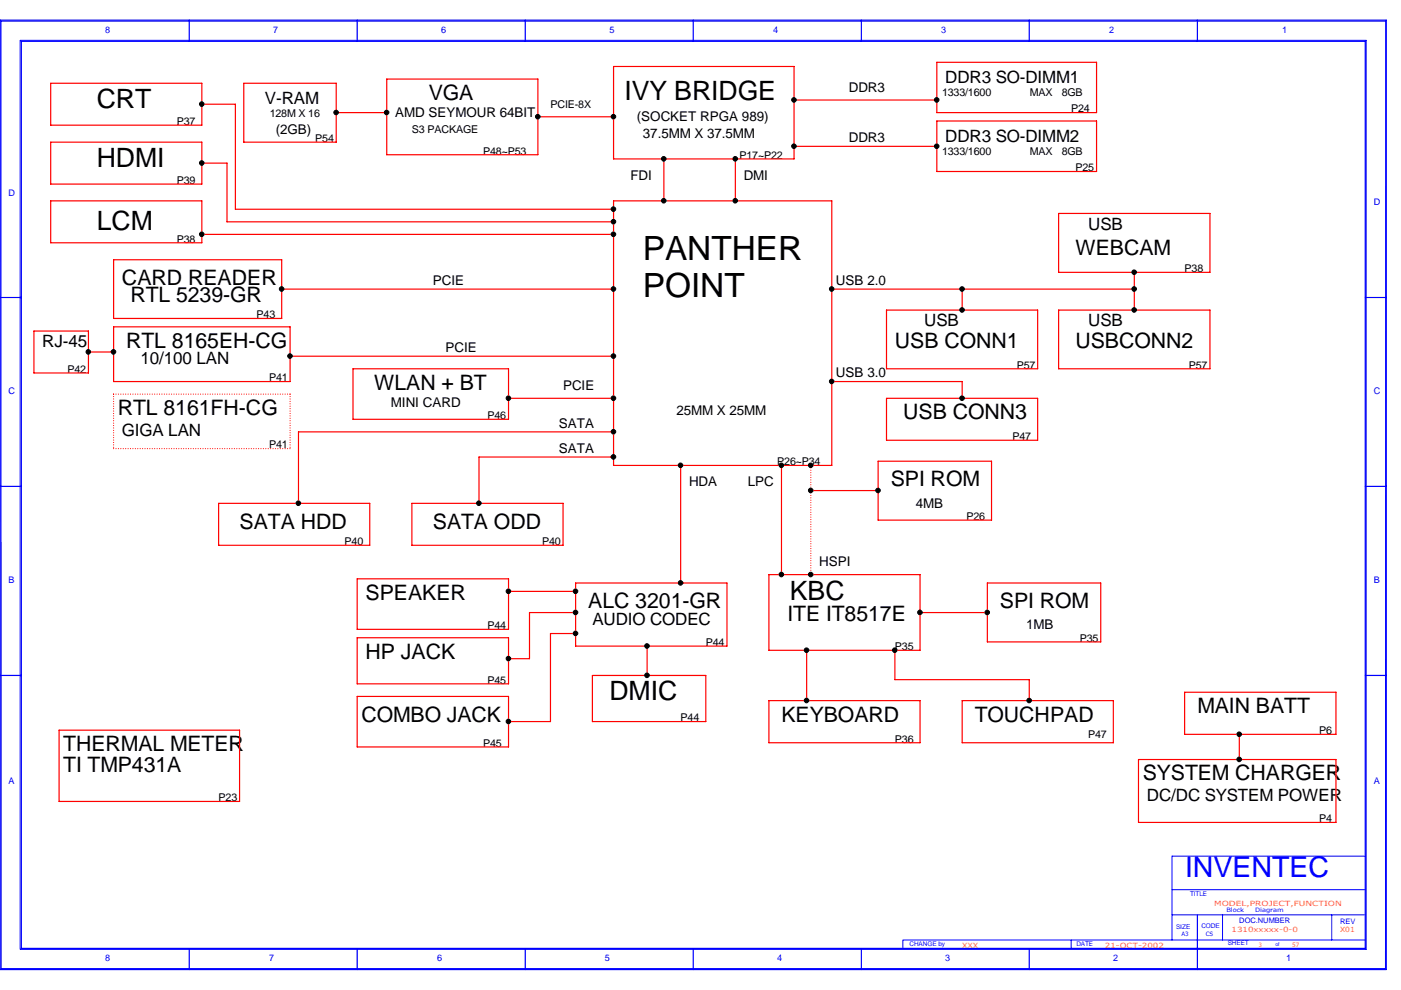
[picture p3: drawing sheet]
<svg xmlns="http://www.w3.org/2000/svg" width="297mm" height="210mm" viewBox="0 0 297 210" stroke-linecap="round" stroke-linejoin="round" font-family="sans-serif">
<g fill="none" stroke="#f00" stroke-width=".25">
<path d="M10.7 17.7h32.1v8.8h-32.1zM51.7 17.7h19.6v12.4h-19.6zM82 16.8h32v16h-32zM130.1 14.1h38.3v19.6h-38.3zM198.6 13.2h33.9v10.7h-33.9zM10.7 30.1h32.1v8.9h-32.1zM42.8 22.1h7.1v22.3h80.2M42.8 34.6h5.3v12.4h82M71.3 23.9h10.7M114 24.8h16.1M140.8 33.7v8.9M155.9 33.7v8.9"/>
<path d="M168.4 21.2h30.2M168.4 31h30.2M198.6 25.7h33.9v10.7h-33.9zM10.7 42.6h32.1v8.9h-32.1zM24.1 55.1h35.6v12.4h-35.6zM42.8 49.7h87.3M130.1 42.6h46.3v56.1h-46.3zM224.4 45.3h32.1v12.4h-32.1zM240.5 57.7v8M7.2 70.2h11.6v8.9h-11.6zM18.8 74.6h5.3M24.1 69.3h37.4v11.6h-37.4z"/>
<path d="M59.7 61.3h70.4M61.5 75.5h68.6M74.8 78.2h33v10.7h-33zM176.4 61.3h64.1M188 65.7h32v12.5h-32zM204 61.3v4.4M224.4 65.7h32.1v12.5h-32.1zM107.8 84.5h22.3M130.1 91.6h-66.8v15.1M130.1 96.9h-28.5v9.8M144.3 98.7v24.9M165.7 98.7v23.1"/>
<path d="M176.4 80.9h27.6v3.6M186.2 97.8h24v12.5h-24zM188 84.5h32v8.8h-32zM46.4 106.7h32v8.9h-32zM87.3 106.7h32.1v8.9h-32.1zM171.9 104h14.3M75.7 122.7h32.1v10.7h-32.1zM75.7 135.2h32.1v9.8h-32.1zM107.8 125.4h14.2M122 134.3h-5.3v18.7h-8.9M122 129.9h-9.7v9.8h-4.5M122 123.6h32.1v13.4h-32.1z"/>
<path d="M137.2 137v6.2M163 121.8h32.1v16.1h-32.1zM171 137.9v10.6M189.7 137.9v6.2h28.5v4.4M195.1 129.9h14.2M209.3 123.6h24.1v12.5h-24.1zM12.5 154.8h38.3v15.1h-38.3zM75.7 147.7h32.1v10.7h-32.1zM125.6 143.2h24v9.8h-24zM163 148.5h32.1v9h-32.1zM204 148.5h32v9h-32zM251.2 146.8h32v8.9h-32z"/>
<path d="M262.8 155.7v5.3M241.4 161h41.8v13.4h-41.8z"/>
</g>
<path d="M24.1 83.6v11.5M24.1 95.1h37.4M24.1 83.6h37.4M61.5 83.6v11.5M171.9 98.7v5.3M171.9 104v17.8" fill="none" stroke="#f00" stroke-width=".25" stroke-dasharray="0 .5"/>
<g fill="none" stroke="#00f" stroke-width=".21">
<path d="M.2 4.4l.1 201M.3 4.5h293.4M293.8 4.5l-.1 200.9h-293.4M191.4 199.3v1.8M191.5 199.3h98M227.1 199.3v1.8M248.5 181.5v17.8M248.5 194h41M248.5 188.6h41M248.6 181.5h41M259.2 194v5.3M282.4 194v5.3"/>
<path d="M4.3 201.3v-192.7h285.3v192.7h-285.3"/>
</g>
<g fill="none" stroke="#00f" stroke-width=".25">
<path d="M0 4.3h293.9v201.3h-293.9zM4.5 8.8h285v192.3h-285zM40.1 4.3v4.5M75.7 4.3v4.5M111.4 4.3v4.5M147 4.3v4.5M182.6 4.3v4.5M218.2 4.3v4.5M253.9 4.3v4.5M0 63.1h4.5M289.5 63.1h4.4M0 103.1h4.5"/>
<path d="M289.5 103.1h4.4M0 143.2h4.5M289.5 143.2h4.4M253.9 194v11.6M40.1 201.1v4.5M75.7 201.1v4.5M111.4 201.1v4.5M147 201.1v4.5M182.6 201.1v4.5M218.2 201.1v4.5"/>
</g>
<g fill="#000">
<circle cx="42.8" cy="22.1" r=".49"/>
<circle cx="42.8" cy="34.6" r=".49"/>
<circle cx="71.3" cy="23.8" r=".49"/>
<circle cx="82" cy="23.8" r=".49"/>
<circle cx="114" cy="24.7" r=".49"/>
<circle cx="130.1" cy="24.7" r=".49"/>
<circle cx="140.7" cy="33.7" r=".49"/>
<circle cx="155.9" cy="33.7" r=".49"/>
<circle cx="168.3" cy="21.2" r=".49"/>
<circle cx="168.3" cy="31" r=".49"/>
<circle cx="198.6" cy="31" r=".49"/>
<circle cx="198.6" cy="21.2" r=".49"/>
<circle cx="42.8" cy="49.7" r=".49"/>
<circle cx="130.1" cy="47" r=".49"/>
<circle cx="130.1" cy="44.3" r=".49"/>
<circle cx="130.1" cy="49.7" r=".49"/>
<circle cx="140.7" cy="42.6" r=".49"/>
<circle cx="155.9" cy="42.6" r=".49"/>
<circle cx="240.5" cy="57.7" r=".49"/>
<circle cx="18.7" cy="74.6" r=".49"/>
<circle cx="24.1" cy="74.6" r=".49"/>
<circle cx="59.7" cy="61.3" r=".49"/>
<circle cx="61.5" cy="75.5" r=".49"/>
<circle cx="130.1" cy="75.5" r=".49"/>
<circle cx="130.1" cy="61.3" r=".49"/>
<circle cx="176.3" cy="61.3" r=".49"/>
<circle cx="204" cy="61.3" r=".49"/>
<circle cx="204" cy="65.7" r=".49"/>
<circle cx="240.5" cy="61.3" r=".49"/>
<circle cx="240.5" cy="65.7" r=".49"/>
<circle cx="107.8" cy="84.4" r=".49"/>
<circle cx="130.1" cy="91.5" r=".49"/>
<circle cx="130.1" cy="96.9" r=".49"/>
<circle cx="130.1" cy="84.4" r=".49"/>
<circle cx="144.3" cy="98.7" r=".49"/>
<circle cx="165.7" cy="98.7" r=".49"/>
<circle cx="171.9" cy="98.7" r=".49"/>
<circle cx="176.3" cy="80.9" r=".49"/>
<circle cx="204" cy="84.4" r=".49"/>
<circle cx="63.3" cy="106.7" r=".49"/>
<circle cx="101.5" cy="106.7" r=".49"/>
<circle cx="171.9" cy="104" r=".49"/>
<circle cx="186.2" cy="104" r=".49"/>
<circle cx="107.8" cy="139.6" r=".49"/>
<circle cx="107.8" cy="125.4" r=".49"/>
<circle cx="122" cy="134.3" r=".49"/>
<circle cx="122" cy="125.4" r=".49"/>
<circle cx="122" cy="129.9" r=".49"/>
<circle cx="137.2" cy="137" r=".49"/>
<circle cx="144.3" cy="123.6" r=".49"/>
<circle cx="165.7" cy="121.8" r=".49"/>
<circle cx="171" cy="137.9" r=".49"/>
<circle cx="171.9" cy="121.8" r=".49"/>
<circle cx="189.7" cy="137.9" r=".49"/>
<circle cx="195" cy="129.9" r=".49"/>
<circle cx="209.3" cy="129.9" r=".49"/>
<circle cx="107.8" cy="153" r=".49"/>
<circle cx="137.2" cy="143.2" r=".49"/>
<circle cx="171" cy="148.5" r=".49"/>
<circle cx="218.2" cy="148.5" r=".49"/>
<circle cx="262.7" cy="155.7" r=".49"/>
<circle cx="262.7" cy="161" r=".49"/>
</g>
<g fill="none" stroke="#000" stroke-width=".21">
<circle cx="42.8" cy="22.1" r=".49"/>
<circle cx="42.8" cy="34.6" r=".49"/>
<circle cx="71.3" cy="23.8" r=".49"/>
<circle cx="82" cy="23.8" r=".49"/>
<circle cx="114" cy="24.7" r=".49"/>
<circle cx="130.1" cy="24.7" r=".49"/>
<circle cx="140.7" cy="33.7" r=".49"/>
<circle cx="155.9" cy="33.7" r=".49"/>
<circle cx="168.3" cy="21.2" r=".49"/>
<circle cx="168.3" cy="31" r=".49"/>
<circle cx="198.6" cy="31" r=".49"/>
<circle cx="198.6" cy="21.2" r=".49"/>
<circle cx="42.8" cy="49.7" r=".49"/>
<circle cx="130.1" cy="47" r=".49"/>
<circle cx="130.1" cy="44.3" r=".49"/>
<circle cx="130.1" cy="49.7" r=".49"/>
<circle cx="140.7" cy="42.6" r=".49"/>
<circle cx="155.9" cy="42.6" r=".49"/>
<circle cx="240.5" cy="57.7" r=".49"/>
<circle cx="18.7" cy="74.6" r=".49"/>
<circle cx="24.1" cy="74.6" r=".49"/>
<circle cx="59.7" cy="61.3" r=".49"/>
<circle cx="61.5" cy="75.5" r=".49"/>
<circle cx="130.1" cy="75.5" r=".49"/>
<circle cx="130.1" cy="61.3" r=".49"/>
<circle cx="176.3" cy="61.3" r=".49"/>
<circle cx="204" cy="61.3" r=".49"/>
<circle cx="204" cy="65.7" r=".49"/>
<circle cx="240.5" cy="61.3" r=".49"/>
<circle cx="240.5" cy="65.7" r=".49"/>
<circle cx="107.8" cy="84.4" r=".49"/>
<circle cx="130.1" cy="91.5" r=".49"/>
<circle cx="130.1" cy="96.9" r=".49"/>
<circle cx="130.1" cy="84.4" r=".49"/>
<circle cx="144.3" cy="98.7" r=".49"/>
<circle cx="165.7" cy="98.7" r=".49"/>
<circle cx="171.9" cy="98.7" r=".49"/>
<circle cx="176.3" cy="80.9" r=".49"/>
<circle cx="204" cy="84.4" r=".49"/>
<circle cx="63.3" cy="106.7" r=".49"/>
<circle cx="101.5" cy="106.7" r=".49"/>
<circle cx="171.9" cy="104" r=".49"/>
<circle cx="186.2" cy="104" r=".49"/>
<circle cx="107.8" cy="139.6" r=".49"/>
<circle cx="107.8" cy="125.4" r=".49"/>
<circle cx="122" cy="134.3" r=".49"/>
<circle cx="122" cy="125.4" r=".49"/>
<circle cx="122" cy="129.9" r=".49"/>
<circle cx="137.2" cy="137" r=".49"/>
<circle cx="144.3" cy="123.6" r=".49"/>
<circle cx="165.7" cy="121.8" r=".49"/>
<circle cx="171" cy="137.9" r=".49"/>
<circle cx="171.9" cy="121.8" r=".49"/>
<circle cx="189.7" cy="137.9" r=".49"/>
<circle cx="195" cy="129.9" r=".49"/>
<circle cx="209.3" cy="129.9" r=".49"/>
<circle cx="107.8" cy="153" r=".49"/>
<circle cx="137.2" cy="143.2" r=".49"/>
<circle cx="171" cy="148.5" r=".49"/>
<circle cx="218.2" cy="148.5" r=".49"/>
<circle cx="262.7" cy="155.7" r=".49"/>
<circle cx="262.7" cy="161" r=".49"/>
</g>
<g font-size="7.1">
<text x="136.3" y="55">PANTHER</text>
<text x="136.3" y="63">POINT</text>
</g>
<text font-size="6.1" fill="#00f" x="251.2" y="186">INVENTEC</text>
<g font-size="5.6">
<text x="20.5" y="22.9">CRT</text>
<text x="132.4" y="21.2">IVY BRIDGE</text>
<text x="20.5" y="35.4">HDMI</text>
<text x="20.5" y="48.8">LCM</text>
<text x="167.5" y="127.1">KBC</text>
<text x="129.2" y="148.5">DMIC</text>
</g>
<g font-size="4.5">
<text x="90.9" y="21.2">VGA</text>
<text x="228" y="54.1">WEBCAM</text>
<text x="25.9" y="60.4">CARD READER</text>
<text x="27.6" y="64">RTL 5239-GR</text>
<text x="26.8" y="73.7">RTL 8165EH-CG</text>
<text x="189.7" y="73.7">USB CONN1</text>
<text x="228" y="73.7">USBCONN2</text>
<text x="79.3" y="82.7">WLAN + BT</text>
<text x="25" y="88">RTL 8161FH-CG</text>
<text x="191.5" y="88.9">USB CONN3</text>
<text x="188.8" y="103.1">SPI ROM</text>
<text x="50.8" y="112.1">SATA HDD</text>
<text x="91.8" y="112.1">SATA ODD</text>
<text x="77.5" y="127.2">SPEAKER</text>
<text x="124.7" y="128.9">ALC 3201-GR</text>
<text x="167" y="131.7">ITE IT8517E</text>
<text x="212" y="128.9">SPI ROM</text>
<text x="77.5" y="139.7">HP JACK</text>
<text x="76.6" y="153">COMBO JACK</text>
<text x="165.7" y="153">KEYBOARD</text>
<text x="206.7" y="153">TOUCHPAD</text>
<text x="253.9" y="151.2">MAIN BATT</text>
<text x="13.4" y="159.3">THERMAL METER</text>
<text x="13.4" y="163.7">TI TMP431A</text>
<text x="242.3" y="165.5">SYSTEM CHARGER</text>
</g>
<g font-size="3.6">
<text x="200.4" y="17.6">DDR3 SO-DIMM1</text>
<text x="56.2" y="22">V-RAM</text>
<text x="200.4" y="30.1">DDR3 SO-DIMM2</text>
<text x="230.7" y="48.7">USB</text>
<text x="196" y="69.2">USB</text>
<text x="230.7" y="69.2">USB</text>
<text x="9" y="73.7">RJ-45</text>
<text x="29.8" y="77.2">10/100 LAN</text>
<text x="25.9" y="92.4">GIGA LAN</text>
<text x="125.6" y="132.5">AUDIO CODEC</text>
<text x="243.2" y="169.8">DC/DC SYSTEM POWER</text>
</g>
<g font-size="2.8">
<text x="180" y="19.4">DDR3</text>
<text x="58.5" y="28.3">(2GB)</text>
<text x="83.8" y="24.8">AMD SEYMOUR 64BIT</text>
<text x="135" y="25.7">(SOCKET RPGA 989)</text>
<text x="136.3" y="29.2">37.5MM X 37.5MM</text>
<text x="180" y="30.1">DDR3</text>
<text x="133.6" y="38.1">FDI</text>
<text x="157.7" y="38.1">DMI</text>
<text x="91.8" y="60.4">PCIE</text>
<text x="177.2" y="60.4">USB 2.0</text>
<text x="94.4" y="74.6">PCIE</text>
<text x="119.4" y="82.7">PCIE</text>
<text x="177.2" y="80">USB 3.0</text>
<text x="82.9" y="86.2">MINI CARD</text>
<text x="143.4" y="88">25MM X 25MM</text>
<text x="118.5" y="90.7">SATA</text>
<text x="118.5" y="96">SATA</text>
<text x="146.1" y="103.1">HDA</text>
<text x="158.6" y="103.1">LPC</text>
<text x="194.2" y="107.6">4MB</text>
<text x="173.7" y="120.1">HSPI</text>
<text x="217.6" y="133.4">1MB</text>
</g>
<g font-size="2.3">
<text x="116.7" y="22.9">PCIE-8X</text>
<text x="199.7" y="20.3">1333/1600</text>
<text x="218.4" y="20.3">MAX</text>
<text x="225.1" y="20.3">8GB</text>
<text x="227.1" y="23.8">P24</text>
<text x="37.5" y="26.5">P37</text>
<text x="57.2" y="24.9">128M X 16</text>
<text x="87.3" y="28.3">S3 PACKAGE</text>
<text x="66.8" y="30.1">P54</text>
<text x="102.4" y="32.8">P48~P53</text>
<text x="156.8" y="33.7">P17~P22</text>
<text x="199.7" y="32.8">1333/1600</text>
<text x="218.4" y="32.8">MAX</text>
<text x="225.1" y="32.8">8GB</text>
<text x="37.5" y="39">P39</text>
<text x="228" y="36.3">P25</text>
<text x="37.5" y="51.4">P38</text>
<text x="251.2" y="57.7">P38</text>
<text x="54.4" y="67.5">P43</text>
<text x="14.3" y="79">P42</text>
<text x="57.1" y="80.9">P41</text>
<text x="215.6" y="78.1">P57</text>
<text x="252" y="78.1">P57</text>
<text x="103.3" y="88.9">P46</text>
<text x="57.1" y="95.1">P41</text>
<text x="214.7" y="93.3">P47</text>
<text x="164.8" y="98.6">P26~P34</text>
<text x="204.9" y="110.2">P26</text>
<text x="73.1" y="115.6">P40</text>
<text x="114.9" y="115.6">P40</text>
<text x="103.3" y="133.4">P44</text>
<text x="149.6" y="136.9">P44</text>
<text x="189.7" y="137.8">P35</text>
<text x="228.9" y="136.1">P35</text>
<text x="103.3" y="144.9">P45</text>
<text x="144.3" y="153">P44</text>
<text x="279.7" y="155.7">P6</text>
<text x="102.4" y="158.3">P45</text>
<text x="189.7" y="157.4">P36</text>
<text x="230.7" y="156.5">P47</text>
<text x="46.4" y="169.9">P23</text>
<text x="279.7" y="174.3">P4</text>
</g>
<g font-size="1.9" fill="#00f">
<text x="22.3" y="6.9">8</text>
<text x="58" y="6.9">7</text>
<text x="93.6" y="6.9">6</text>
<text x="129.2" y="6.9">5</text>
<text x="163.9" y="6.9">4</text>
<text x="199.5" y="6.9">3</text>
<text x="235.2" y="6.9">2</text>
<text x="271.8" y="6.9">1</text>
<text x="1.8" y="41.7">D</text>
<text x="291.2" y="43.4">D</text>
<text x="1.8" y="83.5">C</text>
<text x="291.2" y="83.5">C</text>
<text x="1.8" y="123.6">B</text>
<text x="291.2" y="123.6">B</text>
<text x="1.8" y="166.3">A</text>
<text x="291.2" y="166.3">A</text>
<text x="22.3" y="203.7">8</text>
<text x="57.1" y="203.7">7</text>
<text x="92.7" y="203.7">6</text>
<text x="128.3" y="203.7">5</text>
<text x="164.8" y="203.7">4</text>
<text x="200.4" y="203.7">3</text>
<text x="236" y="203.7">2</text>
<text x="272.7" y="203.7">1</text>
</g>
<g font-size="1.6" fill="#00f">
<text x="262.8" y="195.8">DOC.NUMBER</text>
<text x="284.1" y="195.9">REV</text>
</g>
<g font-size="1.5" fill="#ff8c00">
<text x="257.4" y="192.2">MODEL,PROJECT,FUNCTION</text>
<text x="261.1" y="197.5">1310xxxxx-0-0</text>
<text x="284.1" y="197.5">X01</text>
<text x="204" y="201.1">XXX</text>
<text x="234.3" y="201.1">21-OCT-2002</text>
</g>
<g font-size="1.4" fill="#00f">
<text x="252.3" y="189.9">TITLE</text>
<text x="249.3" y="197">SIZE</text>
<text x="254.7" y="196.8">CODE</text>
<text x="192.8" y="200.6">CHANGE by</text>
<text x="228.2" y="200.6">DATE</text>
<text x="260.3" y="200.4">SHEET</text>
</g>
<g font-size="1.3" fill="#00f">
<text x="260" y="193.4">Block</text>
<text x="266.1" y="193.4">Diagram</text>
<text x="250.5" y="198.5">A3</text>
<text x="255.6" y="198.4">CS</text>
</g>
<g font-size="1.3" fill="#ff8c00">
<text x="266.9" y="200.7">3</text>
<text x="274" y="200.7">57</text>
</g>
<text font-size="1.1" fill="#00f" x="270.4" y="200.6">of</text>
</svg>
